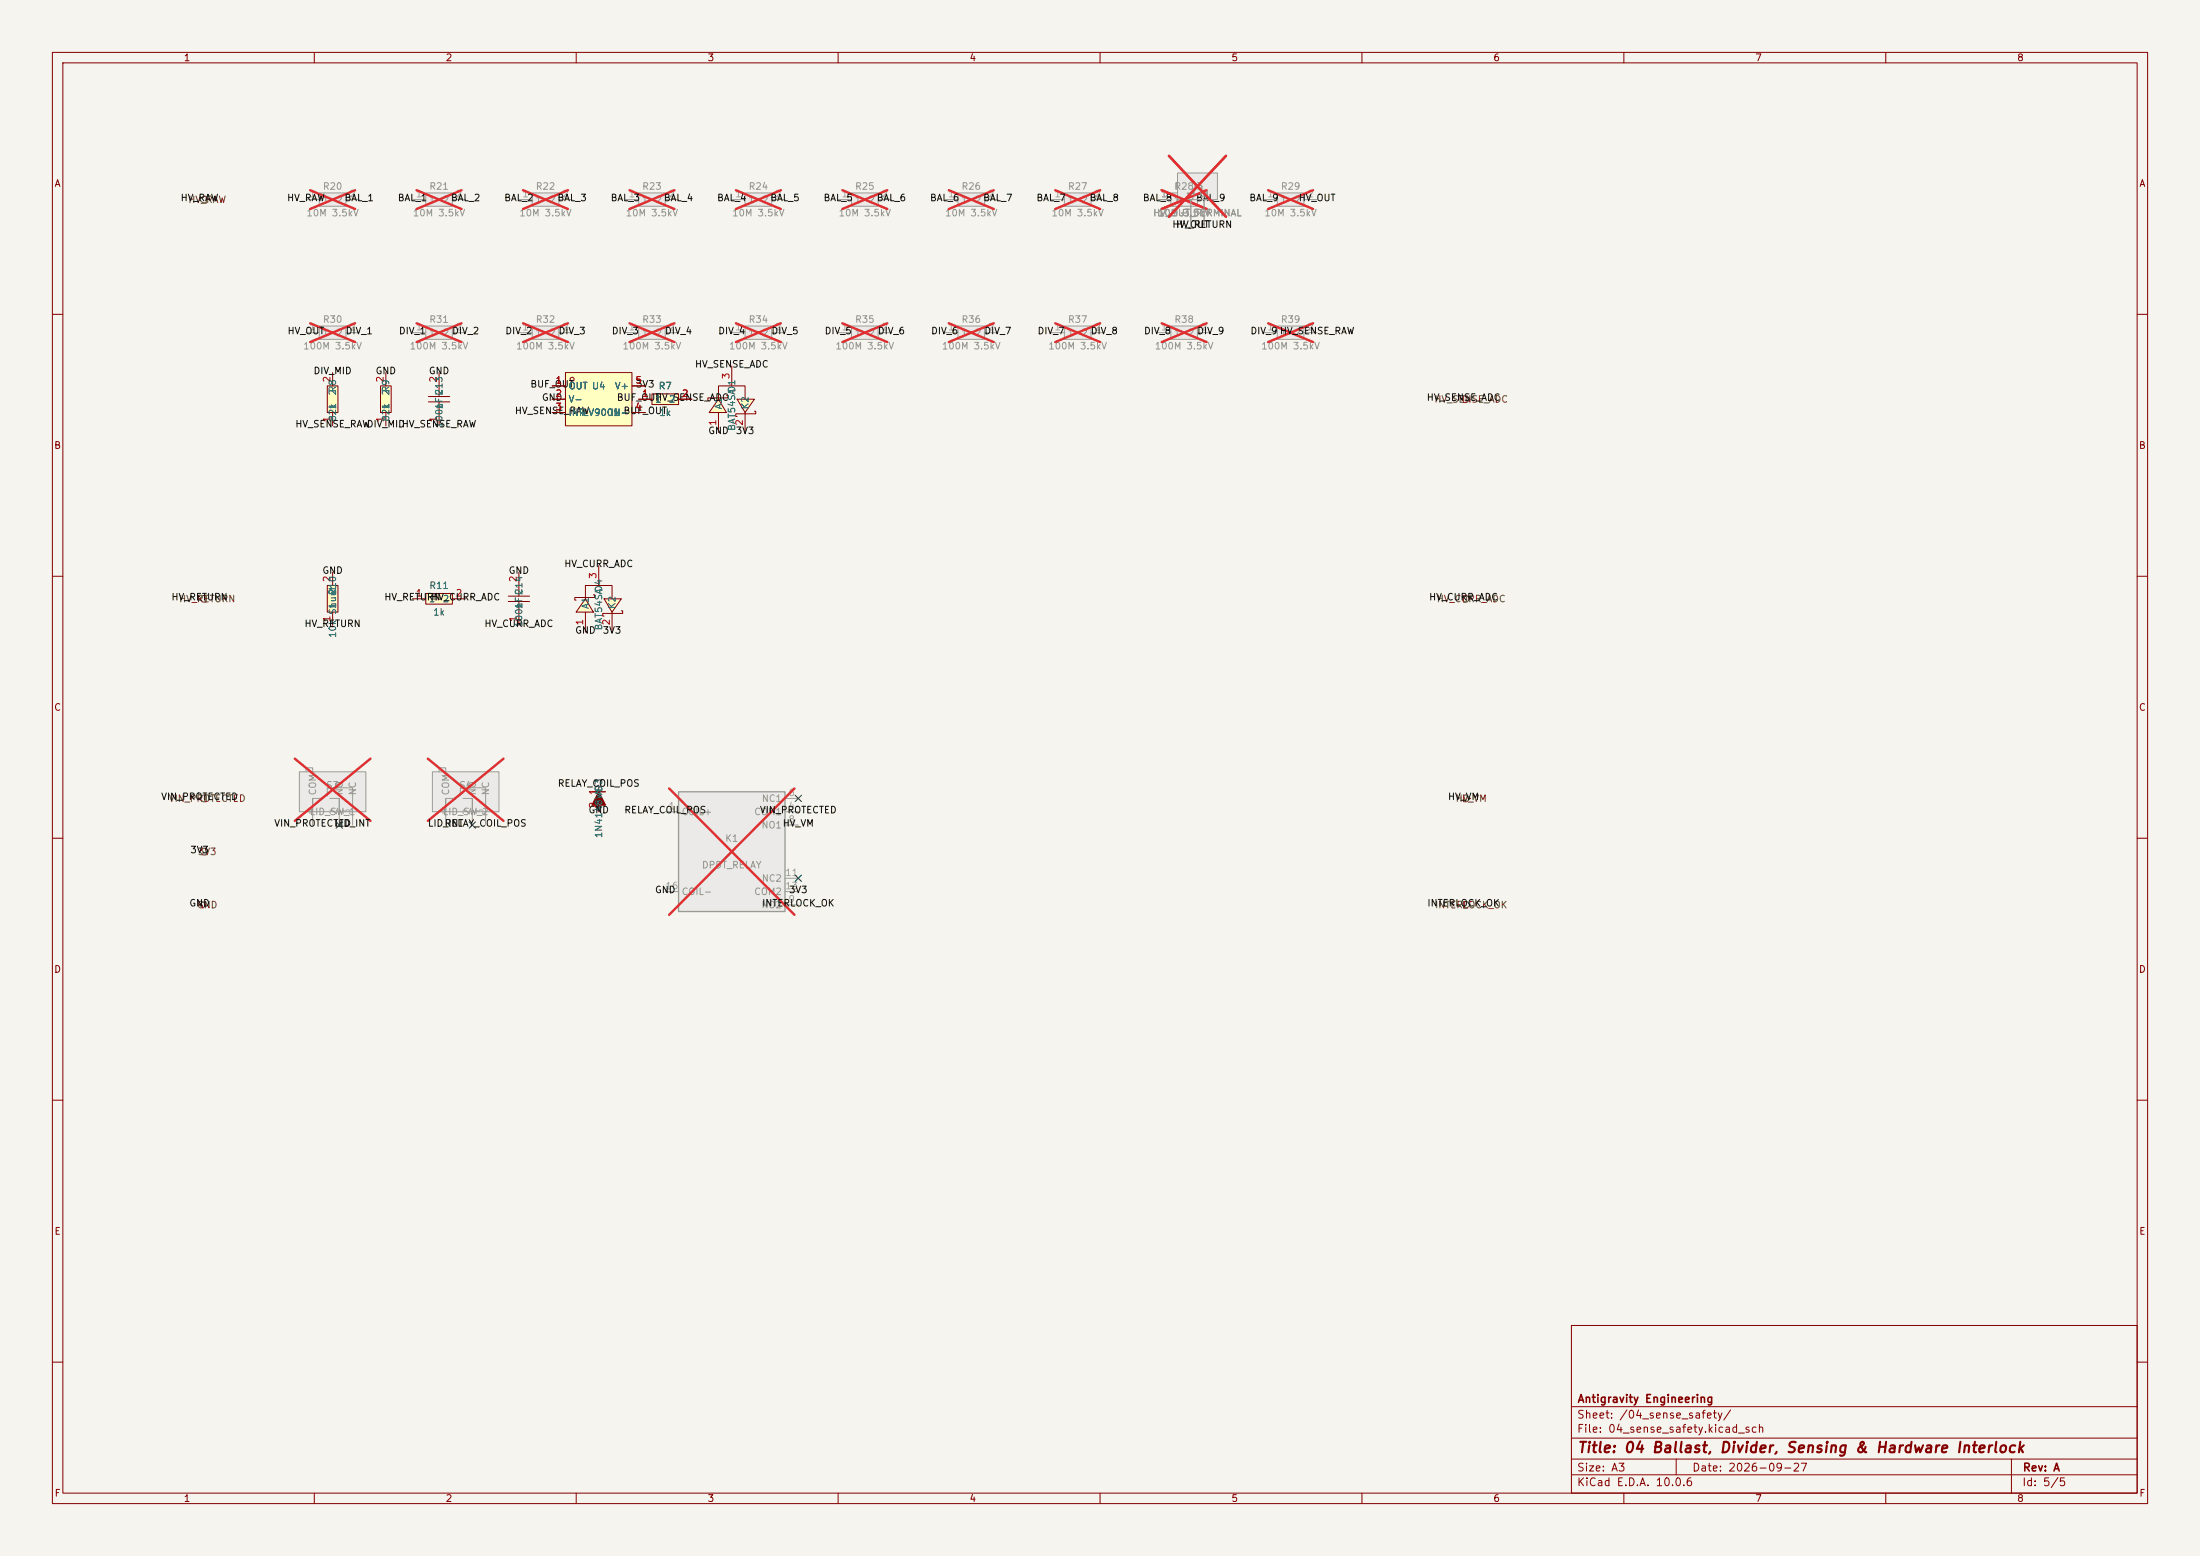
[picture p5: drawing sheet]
<svg xmlns="http://www.w3.org/2000/svg" width="420mm" height="297mm" viewBox="0 0 420 297" stroke-linecap="round" stroke-linejoin="round" font-family="sans-serif">
<path d="M0 0h420v297h-420z" fill="#f5f4ef" stroke="#f5f4ef" stroke-width=".19"/>
<g fill="none" stroke="#840000" stroke-width=".19">
<path d="M10 10h400v277h-400zM12 12h396v273h-396zM60 10v2M110 10v2M160 10v2M210 10v2M260 10v2M310 10v2M360 10v2M10 60h2M408 60h2M10 110h2"/>
<path d="M408 110h2M10 160h2M408 160h2M10 210h2M408 210h2M300 253h108v32h-108zM10 260h2M300 278.5h108M300 274.5h108M300 268.5h108M320 278.5v3M384 278.5v6.5"/>
<path d="M408 260h2M60 285v2M110 285v2M160 285v2M210 285v2M260 285v2M300 281.5h108M310 285v2M360 285v2"/>
</g>
<g fill="#ffffc2">
<path d="M137.2 76.2l1.5 2.5h-3.3z"/>
<path d="M140.7 76.2h3.3l-1.8 2.5z"/>
</g>
<path d="M137.2 76.2l1.5 2.5h-3.3zM137.2 76.2v-2.5h5v2.5M137.2 78.7v3.9M138.7 75.4h.2v.6h-3.8v.4h.3M139.7 69.9v3.8M140.7 76.2h3.3l-1.8 2.5zM142.2 78.7v3.9M144 78.5h.3v.5h-3.8v.5h.2" fill="none" stroke="#840000" stroke-width=".19"/>
<path d="M57.1 147.3h12.7v7.6h-12.7z" fill="#ebeae8"/>
<path d="M57.1 147.3h12.7v7.6h-12.7zM58.4 147.3v-.7h1.3v.7M59.7 152.4v5.1M62.5 151.9v-1.5h4.8v7.1M63 151.4l-1.8 1h-1.5v2.5M63 152.4h1.8v2.5M64.8 152.4v5.1" fill="none" stroke="#9c9b98" stroke-width=".19"/>
<path d="M56.3 144.8l14.4 11.9M70.7 144.8l-14.4 11.9" fill="none" stroke="#e12e31" stroke-width=".46"/>
<path d="M61 36.8h5v2.6h-5z" fill="#ebeae8"/>
<path d="M58.4 38.1h2.6M61 36.8h5v2.6h-5zM66 38.1h2.6" fill="none" stroke="#9c9b98" stroke-width=".19"/>
<path d="M59.2 36.3l8.6 3.6M67.8 36.3l-8.6 3.6" fill="none" stroke="#e12e31" stroke-width=".46"/>
<path d="M81.3 36.8h5.1v2.6h-5.1z" fill="#ebeae8"/>
<path d="M78.7 38.1h2.6M81.3 36.8h5.1v2.6h-5.1zM86.4 38.1h2.5" fill="none" stroke="#9c9b98" stroke-width=".19"/>
<path d="M79.5 36.3l8.6 3.6M88.1 36.3l-8.6 3.6" fill="none" stroke="#e12e31" stroke-width=".46"/>
<path d="M81.3 113.3h5.1v2h-5.1z" fill="#ffffc2"/>
<path d="M78.7 114.3h2.6M81.3 113.3h5.1v2h-5.1zM86.4 114.3h2.5M97 114.8h4.1M97 113.8h4.1M99.1 109.2v4.6M99.1 114.8v4.6" fill="none" stroke="#840000" stroke-width=".19"/>
<g fill="#ffffc2">
<path d="M111.8 114.3l1.5 2.5h-3.3z"/>
<path d="M115.3 114.3h3.3l-1.8 2.5z"/>
</g>
<path d="M111.8 114.3l1.5 2.5h-3.3zM111.8 114.3v-2.5h5v2.5M111.8 116.8v3.9M113.3 113.5h.2v.6h-3.8v.4h.3M114.3 108v3.8M115.3 114.3h3.3l-1.8 2.5zM116.8 116.8v3.9M118.6 116.6h.3v.5h-3.8v.5h.2" fill="none" stroke="#840000" stroke-width=".19"/>
<path d="M82.5 147.3h12.7v7.6h-12.7z" fill="#ebeae8"/>
<path d="M82.5 147.3h12.7v7.6h-12.7zM83.8 147.3v-.7h1.3v.7M85.1 152.4v5.1M87.9 151.9v-1.5h4.8v7.1M88.4 151.4l-1.8 1h-1.5v2.5M88.4 152.4h1.8v2.5M90.2 152.4v5.1" fill="none" stroke="#9c9b98" stroke-width=".19"/>
<path d="M81.7 144.8l14.4 11.9M96.1 144.8l-14.4 11.9" fill="none" stroke="#e12e31" stroke-width=".46"/>
<path d="M114.3 151.1l1.3 2.6h-2.6z" fill="#840000" stroke="#840000" stroke-width=".25"/>
<path d="M113 151.1h2.6" fill="none" stroke="#840000" stroke-width=".25"/>
<path d="M114.3 149.9v5" fill="none" stroke="#840000" stroke-width=".19"/>
<path d="M129.5 151.1h20.4v22.9h-20.4z" fill="#ebeae8"/>
<path d="M129.5 151.1h20.4v22.9h-20.4z" fill="none" stroke="#9c9b98" stroke-width=".25"/>
<path d="M127 154.9h2.5M149.9 154.9h2.5M149.9 152.4h2.5M149.9 157.5h2.5M127 170.2h2.5M149.9 172.7h2.5M149.9 167.6h2.5M149.9 170.2h2.5" fill="none" stroke="#9c9b98" stroke-width=".19"/>
<path d="M127.7 150.5l24 24.1M151.7 150.5l-24 24.1" fill="none" stroke="#e12e31" stroke-width=".46"/>
<path d="M101.6 62.2h5.1v2.6h-5.1z" fill="#ebeae8"/>
<path d="M99.1 63.5h2.5M101.6 62.2h5.1v2.6h-5.1zM106.7 63.5h2.5" fill="none" stroke="#9c9b98" stroke-width=".19"/>
<path d="M99.8 61.7l8.6 3.6M108.4 61.7l-8.6 3.6" fill="none" stroke="#e12e31" stroke-width=".46"/>
<path d="M121.9 62.2h5.1v2.6h-5.1z" fill="#ebeae8"/>
<path d="M119.4 63.5h2.5M121.9 62.2h5.1v2.6h-5.1zM127 63.5h2.5" fill="none" stroke="#9c9b98" stroke-width=".19"/>
<path d="M120.2 61.7l8.6 3.6M128.8 61.7l-8.6 3.6" fill="none" stroke="#e12e31" stroke-width=".46"/>
<path d="M124.5 75.2h5v2h-5z" fill="#ffffc2"/>
<path d="M121.9 76.2h2.6M124.5 75.2h5v2h-5zM129.5 76.2h2.6" fill="none" stroke="#840000" stroke-width=".19"/>
<path d="M142.2 36.8h5.1v2.6h-5.1z" fill="#ebeae8"/>
<path d="M139.7 38.1h2.5M142.2 36.8h5.1v2.6h-5.1zM147.3 38.1h2.6" fill="none" stroke="#9c9b98" stroke-width=".19"/>
<path d="M140.5 36.3l8.6 3.6M149.1 36.3l-8.6 3.6" fill="none" stroke="#e12e31" stroke-width=".46"/>
<path d="M162.6 36.8h5v2.6h-5z" fill="#ebeae8"/>
<path d="M160 38.1h2.6M162.6 36.8h5v2.6h-5zM167.6 38.1h2.6" fill="none" stroke="#9c9b98" stroke-width=".19"/>
<path d="M160.8 36.3l8.6 3.6M169.4 36.3l-8.6 3.6" fill="none" stroke="#e12e31" stroke-width=".46"/>
<path d="M107.9 71.1h12.7v10.2h-12.7z" fill="#ffffc2"/>
<g fill="none" stroke="#840000" stroke-width=".19">
<path d="M105.4 73.7h2.5M105.4 76.2h2.5M105.4 78.7h2.5M107.9 71.1h12.7v10.2h-12.7zM120.6 73.7h2.6M120.6 78.7h2.6"/>
<circle cx="109.2" cy="72.4" r=".38"/>
</g>
<path d="M101.6 36.8h5.1v2.6h-5.1z" fill="#ebeae8"/>
<path d="M99.1 38.1h2.5M101.6 36.8h5.1v2.6h-5.1zM106.7 38.1h2.5" fill="none" stroke="#9c9b98" stroke-width=".19"/>
<path d="M99.8 36.3l8.6 3.6M108.4 36.3l-8.6 3.6" fill="none" stroke="#e12e31" stroke-width=".46"/>
<path d="M121.9 36.8h5.1v2.6h-5.1z" fill="#ebeae8"/>
<path d="M119.4 38.1h2.5M121.9 36.8h5.1v2.6h-5.1zM127 38.1h2.5" fill="none" stroke="#9c9b98" stroke-width=".19"/>
<path d="M120.2 36.3l8.6 3.6M128.8 36.3l-8.6 3.6" fill="none" stroke="#e12e31" stroke-width=".46"/>
<path d="M162.6 62.2h5v2.6h-5z" fill="#ebeae8"/>
<path d="M160 63.5h2.6M162.6 62.2h5v2.6h-5zM167.6 63.5h2.6" fill="none" stroke="#9c9b98" stroke-width=".19"/>
<path d="M160.8 61.7l8.6 3.6M169.4 61.7l-8.6 3.6" fill="none" stroke="#e12e31" stroke-width=".46"/>
<path d="M142.2 62.2h5.1v2.6h-5.1z" fill="#ebeae8"/>
<path d="M139.7 63.5h2.5M142.2 62.2h5.1v2.6h-5.1zM147.3 63.5h2.6" fill="none" stroke="#9c9b98" stroke-width=".19"/>
<path d="M140.5 61.7l8.6 3.6M149.1 61.7l-8.6 3.6" fill="none" stroke="#e12e31" stroke-width=".46"/>
<path d="M223.5 36.8h5.1v2.6h-5.1z" fill="#ebeae8"/>
<path d="M221 38.1h2.5M223.5 36.8h5.1v2.6h-5.1zM228.6 38.1h2.5" fill="none" stroke="#9c9b98" stroke-width=".19"/>
<path d="M221.8 36.3l8.6 3.6M230.4 36.3l-8.6 3.6" fill="none" stroke="#e12e31" stroke-width=".46"/>
<path d="M224.8 33h7.6v5.1h-7.6z" fill="#ebeae8"/>
<path d="M224.8 33h7.6v5.1h-7.6zM227.3 38.1v5.1M229.9 38.1v5.1" fill="none" stroke="#9c9b98" stroke-width=".19"/>
<path d="M223.2 29.7l10.8 11.7M234 29.7l-10.8 11.7" fill="none" stroke="#e12e31" stroke-width=".46"/>
<path d="M243.8 36.8h5.1v2.6h-5.1z" fill="#ebeae8"/>
<path d="M241.3 38.1h2.5M243.8 36.8h5.1v2.6h-5.1zM248.9 38.1h2.6" fill="none" stroke="#9c9b98" stroke-width=".19"/>
<path d="M242.1 36.3l8.6 3.6M250.7 36.3l-8.6 3.6" fill="none" stroke="#e12e31" stroke-width=".46"/>
<path d="M243.8 62.2h5.1v2.6h-5.1z" fill="#ebeae8"/>
<path d="M241.3 63.5h2.5M243.8 62.2h5.1v2.6h-5.1zM248.9 63.5h2.6" fill="none" stroke="#9c9b98" stroke-width=".19"/>
<path d="M242.1 61.7l8.6 3.6M250.7 61.7l-8.6 3.6" fill="none" stroke="#e12e31" stroke-width=".46"/>
<path d="M203.2 62.2h5.1v2.6h-5.1z" fill="#ebeae8"/>
<path d="M200.7 63.5h2.5M203.2 62.2h5.1v2.6h-5.1zM208.3 63.5h2.5" fill="none" stroke="#9c9b98" stroke-width=".19"/>
<path d="M201.4 61.7l8.6 3.6M210 61.7l-8.6 3.6" fill="none" stroke="#e12e31" stroke-width=".46"/>
<path d="M223.5 62.2h5.1v2.6h-5.1z" fill="#ebeae8"/>
<path d="M221 63.5h2.5M223.5 62.2h5.1v2.6h-5.1zM228.6 63.5h2.5" fill="none" stroke="#9c9b98" stroke-width=".19"/>
<path d="M221.8 61.7l8.6 3.6M230.4 61.7l-8.6 3.6" fill="none" stroke="#e12e31" stroke-width=".46"/>
<path d="M182.9 36.8h5.1v2.6h-5.1z" fill="#ebeae8"/>
<path d="M180.3 38.1h2.6M182.9 36.8h5.1v2.6h-5.1zM188 38.1h2.5" fill="none" stroke="#9c9b98" stroke-width=".19"/>
<path d="M181.1 36.3l8.6 3.6M189.7 36.3l-8.6 3.6" fill="none" stroke="#e12e31" stroke-width=".46"/>
<path d="M203.2 36.8h5.1v2.6h-5.1z" fill="#ebeae8"/>
<path d="M200.7 38.1h2.5M203.2 36.8h5.1v2.6h-5.1zM208.3 38.1h2.5" fill="none" stroke="#9c9b98" stroke-width=".19"/>
<path d="M201.4 36.3l8.6 3.6M210 36.3l-8.6 3.6" fill="none" stroke="#e12e31" stroke-width=".46"/>
<path d="M182.9 62.2h5.1v2.6h-5.1z" fill="#ebeae8"/>
<path d="M180.3 63.5h2.6M182.9 62.2h5.1v2.6h-5.1zM188 63.5h2.5" fill="none" stroke="#9c9b98" stroke-width=".19"/>
<path d="M181.1 61.7l8.6 3.6M189.7 61.7l-8.6 3.6" fill="none" stroke="#e12e31" stroke-width=".46"/>
<path d="M81.3 62.2h5.1v2.6h-5.1z" fill="#ebeae8"/>
<path d="M78.7 63.5h2.6M81.3 62.2h5.1v2.6h-5.1zM86.4 63.5h2.5" fill="none" stroke="#9c9b98" stroke-width=".19"/>
<path d="M79.5 61.7l8.6 3.6M88.1 61.7l-8.6 3.6" fill="none" stroke="#e12e31" stroke-width=".46"/>
<path d="M61 62.2h5v2.6h-5z" fill="#ebeae8"/>
<path d="M58.4 63.5h2.6M61 62.2h5v2.6h-5zM66 63.5h2.6" fill="none" stroke="#9c9b98" stroke-width=".19"/>
<path d="M59.2 61.7l8.6 3.6M67.8 61.7l-8.6 3.6" fill="none" stroke="#e12e31" stroke-width=".46"/>
<path d="M72.6 73.7h2.1v5h-2.1z" fill="#ffffc2"/>
<path d="M72.6 73.7h2.1v5h-2.1zM73.7 71.1v2.6M73.7 78.7v2.6" fill="none" stroke="#840000" stroke-width=".19"/>
<path d="M62.5 111.8h2v5h-2z" fill="#ffffc2"/>
<path d="M81.8 76.7h4M81.8 75.7h4M83.8 71.1v4.6M83.8 76.7v4.6M62.5 111.8h2v5h-2zM63.5 109.2v2.6M63.5 116.8v2.6" fill="none" stroke="#840000" stroke-width=".19"/>
<path d="M62.5 73.7h2v5h-2z" fill="#ffffc2"/>
<path d="M62.5 73.7h2v5h-2zM63.5 71.1v2.6M63.5 78.7v2.6M105.4 73.7h2.5M105.4 76.2h2.5M105.4 78.7h2.5M120.6 73.7h2.6M120.6 78.7h2.6M121.9 76.2h2.6M129.5 76.2h2.6" fill="none" stroke="#840000" stroke-width=".19"/>
<path d="M38.7 37.5h.7v1.2h-.7l-.6-.6zM279.4 75.6h.6l.7 .6-.7 .6h-.6zM38.7 113.7h.7v1.2h-.7l-.6-.6zM279.4 113.7h.6l.7 .6-.7 .6h-.6zM38.7 151.8h.7v1.2h-.7l-.6-.6zM279.4 151.8h.6l.7 .6-.7 .6h-.6zM38.7 172.1l.7 .6-.7 .7-.6-.7zM38.7 161.9h.7v1.3h-.7l-.6-.6zM279.4 172.1h.6l.7 .6-.7 .7h-.6z" fill="none" stroke="#725600" stroke-width=".19"/>
<path d="M64.2 156.9l1.2 1.2M65.4 156.9l-1.2 1.2M89.6 156.9l1.2 1.2M90.8 156.9l-1.2 1.2M151.8 151.8l1.2 1.2M153 151.8l-1.2 1.2M151.8 167l1.2 1.2M153 167l-1.2 1.2" fill="none" stroke="#000084" stroke-width=".19"/>
<path d="M221 38.1h2.5M227.3 38.1v5.1M228.6 38.1h2.5M229.9 38.1v5.1" fill="none" stroke="#9c9b98" stroke-width=".19"/>
<path d="M221.8 36.3l8.6 3.6M223.2 29.7l10.8 11.7M230.4 36.3l-8.6 3.6M234 29.7l-10.8 11.7" fill="none" stroke="#e12e31" stroke-width=".46"/>
<text font-size="2" fill="#840000" x="301" y="277.8">Title: 04 Ballast, Divider, Sensing &amp; Hardware Interlock</text>
<g font-size="1.5" fill="#840000">
<text x="301" y="268.1">Antigravity Engineering</text>
<text x="300.9" y="273.8">File: 04_sense_safety.kicad_sch</text>
<text x="300.9" y="271.1">Sheet: /04_sense_safety/</text>
<text x="300.9" y="281.2">Size: A3</text>
<text x="322.9" y="281.2">Date: 2026-09-27</text>
<text x="386" y="281.2">Rev: A</text>
<text x="300.9" y="284">KiCad E.D.A. 10.0.6</text>
<text x="385.9" y="284">Id: 5/5</text>
</g>
<g font-size="1.3" fill="#840000">
<text x="35" y="12">1</text>
<text x="85" y="12">2</text>
<text x="135" y="12">3</text>
<text x="185" y="12">4</text>
<text x="235" y="12">5</text>
<text x="285" y="12">6</text>
<text x="335" y="12">7</text>
<text x="385" y="12">8</text>
<text x="10.3" y="36">A</text>
<text x="408.3" y="36">A</text>
<text x="10.2" y="86">B</text>
<text x="408.2" y="86">B</text>
<text x="10.2" y="136">C</text>
<text x="408.2" y="136">C</text>
<text x="10.2" y="186">D</text>
<text x="408.2" y="186">D</text>
<text x="10.3" y="236">E</text>
<text x="408.3" y="236">E</text>
<text x="10.3" y="286">F</text>
<text x="35" y="287">1</text>
<text x="85" y="287">2</text>
<text x="135" y="287">3</text>
<text x="185" y="287">4</text>
<text x="235" y="287">5</text>
<text x="285" y="287">6</text>
<text x="335" y="287">7</text>
<text x="385" y="287">8</text>
<text x="408.3" y="286">F</text>
</g>
<g font-size="1.3" fill="#0f0f0f">
<text x="34.4" y="38.7">HV_RAW</text>
<text x="54.7" y="38.7">HV_RAW</text>
<text x="65.7" y="38.7">BAL_1</text>
<text x="75.8" y="38.7">BAL_1</text>
<text x="86" y="38.7">BAL_2</text>
<text x="96.2" y="38.7">BAL_2</text>
<text x="106.3" y="38.7">BAL_3</text>
<text x="116.5" y="38.7">BAL_3</text>
<text x="126.6" y="38.7">BAL_4</text>
<text x="136.8" y="38.7">BAL_4</text>
<text x="147" y="38.7">BAL_5</text>
<text x="157.1" y="38.7">BAL_5</text>
<text x="167.3" y="38.7">BAL_6</text>
<text x="177.4" y="38.7">BAL_6</text>
<text x="187.6" y="38.7">BAL_7</text>
<text x="197.8" y="38.7">BAL_7</text>
<text x="207.9" y="38.7">BAL_8</text>
<text x="218.1" y="38.7">BAL_8</text>
<text x="228.2" y="38.7">BAL_9</text>
<text x="238.4" y="38.7">BAL_9</text>
<text x="247.8" y="38.7">HV_OUT</text>
<text x="223.7" y="43.8">HV_OUT</text>
<text x="224.4" y="43.8">HV_RETURN</text>
<text x="54.8" y="64.1">HV_OUT</text>
<text x="65.9" y="64.1">DIV_1</text>
<text x="76" y="64.1">DIV_1</text>
<text x="86.2" y="64.1">DIV_2</text>
<text x="96.4" y="64.1">DIV_2</text>
<text x="106.5" y="64.1">DIV_3</text>
<text x="116.7" y="64.1">DIV_3</text>
<text x="126.8" y="64.1">DIV_4</text>
<text x="137" y="64.1">DIV_4</text>
<text x="147.2" y="64.1">DIV_5</text>
<text x="157.3" y="64.1">DIV_5</text>
<text x="167.5" y="64.1">DIV_6</text>
<text x="177.6" y="64.1">DIV_6</text>
<text x="187.8" y="64.1">DIV_7</text>
<text x="198" y="64.1">DIV_7</text>
<text x="208.1" y="64.1">DIV_8</text>
<text x="218.3" y="64.1">DIV_8</text>
<text x="228.4" y="64.1">DIV_9</text>
<text x="238.6" y="64.1">DIV_9</text>
<text x="244.2" y="64.1">HV_SENSE_RAW</text>
<text x="59.7" y="71.7">DIV_MID</text>
<text x="71.6" y="71.7">GND</text>
<text x="81.8" y="71.7">GND</text>
<text x="132.6" y="70.5">HV_SENSE_ADC</text>
<text x="101.1" y="74.3">BUF_OUT</text>
<text x="103.3" y="76.8">GND</text>
<text x="117.7" y="76.8">BUF_OUT</text>
<text x="121.3" y="74.3">3V3</text>
<text x="124.9" y="76.8">HV_SENSE_ADC</text>
<text x="56.3" y="81.9">HV_SENSE_RAW</text>
<text x="69.9" y="81.9">DIV_MID</text>
<text x="76.6" y="81.9">HV_SENSE_RAW</text>
<text x="98.2" y="79.4">HV_SENSE_RAW</text>
<text x="118.9" y="79.4">BUF_OUT</text>
<text x="135.1" y="83.2">GND</text>
<text x="140.4" y="83.2">3V3</text>
<text x="61.4" y="109.8">GND</text>
<text x="97" y="109.8">GND</text>
<text x="107.6" y="108.6">HV_CURR_ADC</text>
<text x="32.6" y="114.9">HV_RETURN</text>
<text x="58" y="120">HV_RETURN</text>
<text x="73.3" y="114.9">HV_RETURN</text>
<text x="82.2" y="114.9">HV_CURR_ADC</text>
<text x="92.4" y="120">HV_CURR_ADC</text>
<text x="109.7" y="121.3">GND</text>
<text x="115" y="121.3">3V3</text>
<text x="30.7" y="153">VIN_PROTECTED</text>
<text x="106.4" y="150.5">RELAY_COIL_POS</text>
<text x="112.2" y="155.6">GND</text>
<text x="119.1" y="155.6">RELAY_COIL_POS</text>
<text x="145" y="155.6">VIN_PROTECTED</text>
<text x="276.3" y="153">HV_VM</text>
<text x="52.2" y="158.1">VIN_PROTECTED</text>
<text x="63.8" y="158.1">LID_INT</text>
<text x="81.6" y="158.1">LID_INT</text>
<text x="84.8" y="158.1">RELAY_COIL_POS</text>
<text x="149.3" y="158.1">HV_VM</text>
<text x="36.2" y="163.2">3V3</text>
<text x="36" y="173.3">GND</text>
<text x="124.9" y="170.8">GND</text>
<text x="145.4" y="173.3">INTERLOCK_OK</text>
<text x="150.5" y="170.8">3V3</text>
<text x="272.4" y="173.3">INTERLOCK_OK</text>
</g>
<g font-size="1.3" fill="#725600">
<text x="35.8" y="39.1">HV_RAW</text>
<text x="273.7" y="77.2">HV_SENSE_ADC</text>
<text x="34.1" y="115.3">HV_RETURN</text>
<text x="274.2" y="115.3">HV_CURR_ADC</text>
<text x="32.1" y="153.4">VIN_PROTECTED</text>
<text x="277.8" y="153.4">HV_VM</text>
<text x="37.7" y="163.5">3V3</text>
<text x="37.5" y="173.7">GND</text>
<text x="273.8" y="173.7">INTERLOCK_OK</text>
</g>
<g font-size="1.3" fill="#939391">
<text x="58.4" y="41.6">10M 3.5kV</text>
<text x="61.4" y="39.1">1</text>
<text x="61.5" y="36.5">R20</text>
<text x="64.1" y="39.1">2</text>
<text x="78.7" y="41.6">10M 3.5kV</text>
<text x="81.8" y="39.1">1</text>
<text x="81.8" y="36.5">R21</text>
<text x="84.4" y="39.1">2</text>
<text x="99" y="41.6">10M 3.5kV</text>
<text x="102.1" y="39.1">1</text>
<text x="102.2" y="36.5">R22</text>
<text x="104.7" y="39.1">2</text>
<text x="119.3" y="41.6">10M 3.5kV</text>
<text x="122.4" y="39.1">1</text>
<text x="122.5" y="36.5">R23</text>
<text x="125.1" y="39.1">2</text>
<text x="139.7" y="41.6">10M 3.5kV</text>
<text x="142.7" y="39.1">1</text>
<text x="142.8" y="36.5">R24</text>
<text x="145.4" y="39.1">2</text>
<text x="160" y="41.6">10M 3.5kV</text>
<text x="163" y="39.1">1</text>
<text x="163.1" y="36.5">R25</text>
<text x="165.7" y="39.1">2</text>
<text x="180.3" y="41.6">10M 3.5kV</text>
<text x="183.4" y="39.1">1</text>
<text x="183.4" y="36.5">R26</text>
<text x="186" y="39.1">2</text>
<text x="200.6" y="41.6">10M 3.5kV</text>
<text x="203.7" y="39.1">1</text>
<text x="203.8" y="36.5">R27</text>
<text x="206.3" y="39.1">2</text>
<text x="220" y="41.6">HV_OUT_TERMINAL</text>
<text x="220.9" y="41.6">10M 3.5kV</text>
<text x="224" y="39.1">1</text>
<text x="224.1" y="36.5">R28</text>
<text x="226.7" y="39.1">2</text>
<text x="227.4" y="36.5">J3</text>
<text x="228.3" y="37.6" transform="rotate(-90 228.3 37.6)">1</text>
<text x="230.8" y="37.6" transform="rotate(-90 230.8 37.6)">2</text>
<text x="241.3" y="41.6">10M 3.5kV</text>
<text x="244.3" y="39.1">1</text>
<text x="244.4" y="36.5">R29</text>
<text x="247" y="39.1">2</text>
<text x="61.4" y="64.5">1</text>
<text x="61.5" y="61.9">R30</text>
<text x="64.1" y="64.5">2</text>
<text x="81.8" y="64.5">1</text>
<text x="81.8" y="61.9">R31</text>
<text x="84.4" y="64.5">2</text>
<text x="102.1" y="64.5">1</text>
<text x="102.2" y="61.9">R32</text>
<text x="104.7" y="64.5">2</text>
<text x="122.4" y="64.5">1</text>
<text x="122.5" y="61.9">R33</text>
<text x="125.1" y="64.5">2</text>
<text x="142.7" y="64.5">1</text>
<text x="142.8" y="61.9">R34</text>
<text x="145.4" y="64.5">2</text>
<text x="163" y="64.5">1</text>
<text x="163.1" y="61.9">R35</text>
<text x="165.7" y="64.5">2</text>
<text x="183.4" y="64.5">1</text>
<text x="183.4" y="61.9">R36</text>
<text x="186" y="64.5">2</text>
<text x="203.7" y="64.5">1</text>
<text x="203.8" y="61.9">R37</text>
<text x="206.3" y="64.5">2</text>
<text x="224" y="64.5">1</text>
<text x="224.1" y="61.9">R38</text>
<text x="226.7" y="64.5">2</text>
<text x="244.3" y="64.5">1</text>
<text x="244.4" y="61.9">R39</text>
<text x="247" y="64.5">2</text>
<text x="57.8" y="67">100M 3.5kV</text>
<text x="78.1" y="67">100M 3.5kV</text>
<text x="98.4" y="67">100M 3.5kV</text>
<text x="118.7" y="67">100M 3.5kV</text>
<text x="139.1" y="67">100M 3.5kV</text>
<text x="159.4" y="67">100M 3.5kV</text>
<text x="179.7" y="67">100M 3.5kV</text>
<text x="200" y="67">100M 3.5kV</text>
<text x="220.3" y="67">100M 3.5kV</text>
<text x="240.7" y="67">100M 3.5kV</text>
<text x="59" y="155.9">LID_SW_1</text>
<text x="60.7" y="151.9" transform="rotate(-90 60.7 151.9)">COM</text>
<text x="62.2" y="150.8">S3</text>
<text x="65.7" y="151.9" transform="rotate(-90 65.7 151.9)">NO</text>
<text x="68.3" y="151.9" transform="rotate(-90 68.3 151.9)">NC</text>
<text x="84.4" y="155.9">LID_SW_2</text>
<text x="86.1" y="151.9" transform="rotate(-90 86.1 151.9)">COM</text>
<text x="87.6" y="150.8">S4</text>
<text x="91.1" y="151.9" transform="rotate(-90 91.1 151.9)">NO</text>
<text x="93.7" y="151.9" transform="rotate(-90 93.7 151.9)">NC</text>
<text x="130" y="155.9">COIL+</text>
<text x="143.9" y="155.9">COM1</text>
<text x="145.3" y="153.4">NC1</text>
<text x="138.3" y="161">K1</text>
<text x="145.3" y="158.4">NO1</text>
<text x="133.9" y="166.1">DPDT_RELAY</text>
<text x="130" y="171.1">COIL-</text>
<text x="143.9" y="171.1">COM2</text>
<text x="145.3" y="173.7">NO2</text>
<text x="145.3" y="168.6">NC2</text>
</g>
<g font-size="1.3" fill="#a5a4a2">
<text x="59" y="38">1</text>
<text x="66.6" y="38">2</text>
<text x="79.3" y="38">1</text>
<text x="86.9" y="38">2</text>
<text x="99.6" y="38">1</text>
<text x="107.2" y="38">2</text>
<text x="119.9" y="38">1</text>
<text x="127.5" y="38">2</text>
<text x="140.2" y="38">1</text>
<text x="147.9" y="38">2</text>
<text x="160.6" y="38">1</text>
<text x="168.2" y="38">2</text>
<text x="180.9" y="38">1</text>
<text x="188.5" y="38">2</text>
<text x="201.2" y="38">1</text>
<text x="208.8" y="38">2</text>
<text x="221.5" y="38">1</text>
<text x="227.2" y="41.4" transform="rotate(-90 227.2 41.4)">1</text>
<text x="229.1" y="38">2</text>
<text x="229.7" y="41.4" transform="rotate(-90 229.7 41.4)">2</text>
<text x="241.8" y="38">1</text>
<text x="249.5" y="38">2</text>
<text x="59" y="63.4">1</text>
<text x="66.6" y="63.4">2</text>
<text x="79.3" y="63.4">1</text>
<text x="86.9" y="63.4">2</text>
<text x="99.6" y="63.4">1</text>
<text x="107.2" y="63.4">2</text>
<text x="119.9" y="63.4">1</text>
<text x="127.5" y="63.4">2</text>
<text x="140.2" y="63.4">1</text>
<text x="147.9" y="63.4">2</text>
<text x="160.6" y="63.4">1</text>
<text x="168.2" y="63.4">2</text>
<text x="180.9" y="63.4">1</text>
<text x="188.5" y="63.4">2</text>
<text x="201.2" y="63.4">1</text>
<text x="208.8" y="63.4">2</text>
<text x="221.5" y="63.4">1</text>
<text x="229.1" y="63.4">2</text>
<text x="241.8" y="63.4">1</text>
<text x="249.5" y="63.4">2</text>
<text x="59.6" y="155.7" transform="rotate(-90 59.6 155.7)">1</text>
<text x="64.6" y="155.7" transform="rotate(-90 64.6 155.7)">2</text>
<text x="67.2" y="155.7" transform="rotate(-90 67.2 155.7)">3</text>
<text x="85" y="155.7" transform="rotate(-90 85 155.7)">1</text>
<text x="90" y="155.7" transform="rotate(-90 90 155.7)">2</text>
<text x="92.6" y="155.7" transform="rotate(-90 92.6 155.7)">3</text>
<text x="127.5" y="154.8">1</text>
<text x="150.4" y="154.8">4</text>
<text x="150.4" y="152.3">6</text>
<text x="150.4" y="157.3">8</text>
<text x="149.8" y="167.5">11</text>
<text x="126.9" y="170">16</text>
<text x="149.8" y="170">13</text>
<text x="150.4" y="172.6">9</text>
</g>
<g font-size="1.3" fill="#a90000">
<text x="63.4" y="73.1" transform="rotate(-90 63.4 73.1)">2</text>
<text x="73.5" y="73.1" transform="rotate(-90 73.5 73.1)">2</text>
<text x="83.7" y="73.1" transform="rotate(-90 83.7 73.1)">2</text>
<text x="105.9" y="73.5">1</text>
<text x="105.9" y="76.1">2</text>
<text x="121.2" y="73.5">5</text>
<text x="122.5" y="76.1">1</text>
<text x="130.1" y="76.1">2</text>
<text x="139.6" y="72.5" transform="rotate(-90 139.6 72.5)">3</text>
<text x="63.4" y="80.7" transform="rotate(-90 63.4 80.7)">1</text>
<text x="73.5" y="80.7" transform="rotate(-90 73.5 80.7)">1</text>
<text x="83.7" y="80.7" transform="rotate(-90 83.7 80.7)">1</text>
<text x="105.9" y="78.6">3</text>
<text x="121.2" y="78.6">4</text>
<text x="137" y="81.4" transform="rotate(-90 137 81.4)">1</text>
<text x="142.1" y="81.4" transform="rotate(-90 142.1 81.4)">2</text>
<text x="63.4" y="111.2" transform="rotate(-90 63.4 111.2)">2</text>
<text x="98.9" y="111.2" transform="rotate(-90 98.9 111.2)">2</text>
<text x="114.2" y="110.6" transform="rotate(-90 114.2 110.6)">3</text>
<text x="63.4" y="118.8" transform="rotate(-90 63.4 118.8)">1</text>
<text x="79.3" y="114.2">1</text>
<text x="86.9" y="114.2">2</text>
<text x="98.9" y="118.8" transform="rotate(-90 98.9 118.8)">1</text>
<text x="111.6" y="119.5" transform="rotate(-90 111.6 119.5)">1</text>
<text x="116.7" y="119.5" transform="rotate(-90 116.7 119.5)">2</text>
<text x="114.2" y="154.4" transform="rotate(-90 114.2 154.4)">2</text>
<text x="114.2" y="151.9" transform="rotate(-90 114.2 151.9)">1</text>
</g>
<g font-size="1.3" fill="#006464">
<text x="64.5" y="75.6" transform="rotate(-90 64.5 75.6)">2</text>
<text x="64.5" y="75" transform="rotate(-90 64.5 75)">R8</text>
<text x="74.6" y="75.6" transform="rotate(-90 74.6 75.6)">2</text>
<text x="74.6" y="75" transform="rotate(-90 74.6 75)">R9</text>
<text x="84.8" y="75.6" transform="rotate(-90 84.8 75.6)">C13</text>
<text x="84.8" y="75.6" transform="rotate(-90 84.8 75.6)">2</text>
<text x="108.4" y="74.6">OUT U4</text>
<text x="108.4" y="77.2">V-</text>
<text x="117.3" y="74.6">V+</text>
<text x="124.9" y="77.2">1</text>
<text x="125.6" y="74.6">R7</text>
<text x="127.6" y="77.2">2</text>
<text x="140.7" y="75" transform="rotate(-90 140.7 75)">D1</text>
<text x="64.5" y="80.6" transform="rotate(-90 64.5 80.6)">82k</text>
<text x="64.5" y="78.3" transform="rotate(-90 64.5 78.3)">1</text>
<text x="74.6" y="80.6" transform="rotate(-90 74.6 80.6)">82k</text>
<text x="74.6" y="78.3" transform="rotate(-90 74.6 78.3)">1</text>
<text x="84.8" y="81.8" transform="rotate(-90 84.8 81.8)">100nF</text>
<text x="84.8" y="78.3" transform="rotate(-90 84.8 78.3)">1</text>
<text x="108.4" y="79.7">IN+</text>
<text x="110.2" y="79.7">TLV9001</text>
<text x="116.4" y="79.7">IN-</text>
<text x="125.8" y="79.7">1k</text>
<text x="138.1" y="78.3" transform="rotate(-90 138.1 78.3)">A1</text>
<text x="140.7" y="82.3" transform="rotate(-90 140.7 82.3)">BAT54SA</text>
<text x="143.2" y="78.3" transform="rotate(-90 143.2 78.3)">K2</text>
<text x="64.5" y="113.7" transform="rotate(-90 64.5 113.7)">R10</text>
<text x="64.5" y="113.7" transform="rotate(-90 64.5 113.7)">2</text>
<text x="81.8" y="112.7">R11</text>
<text x="100" y="113.7" transform="rotate(-90 100 113.7)">C14</text>
<text x="100" y="113.7" transform="rotate(-90 100 113.7)">2</text>
<text x="115.3" y="113.1" transform="rotate(-90 115.3 113.1)">D4</text>
<text x="64.5" y="116.4" transform="rotate(-90 64.5 116.4)">1</text>
<text x="81.8" y="115.3">1</text>
<text x="82.6" y="117.8">1k</text>
<text x="84.4" y="115.3">2</text>
<text x="100" y="119.9" transform="rotate(-90 100 119.9)">100nF</text>
<text x="100" y="116.4" transform="rotate(-90 100 116.4)">1</text>
<text x="112.7" y="116.4" transform="rotate(-90 112.7 116.4)">A1</text>
<text x="117.8" y="116.4" transform="rotate(-90 117.8 116.4)">K2</text>
<text x="64.5" y="121.9" transform="rotate(-90 64.5 121.9)">10k Shunt</text>
<text x="115.3" y="120.4" transform="rotate(-90 115.3 120.4)">BAT54SA</text>
<text x="115.3" y="154.4" transform="rotate(-90 115.3 154.4)">K</text>
<text x="115.3" y="151.9" transform="rotate(-90 115.3 151.9)">A</text>
<text x="115.3" y="151.2" transform="rotate(-90 115.3 151.2)">D3</text>
<text x="115.3" y="160.1" transform="rotate(-90 115.3 160.1)">1N4148WS</text>
</g>
</svg>
